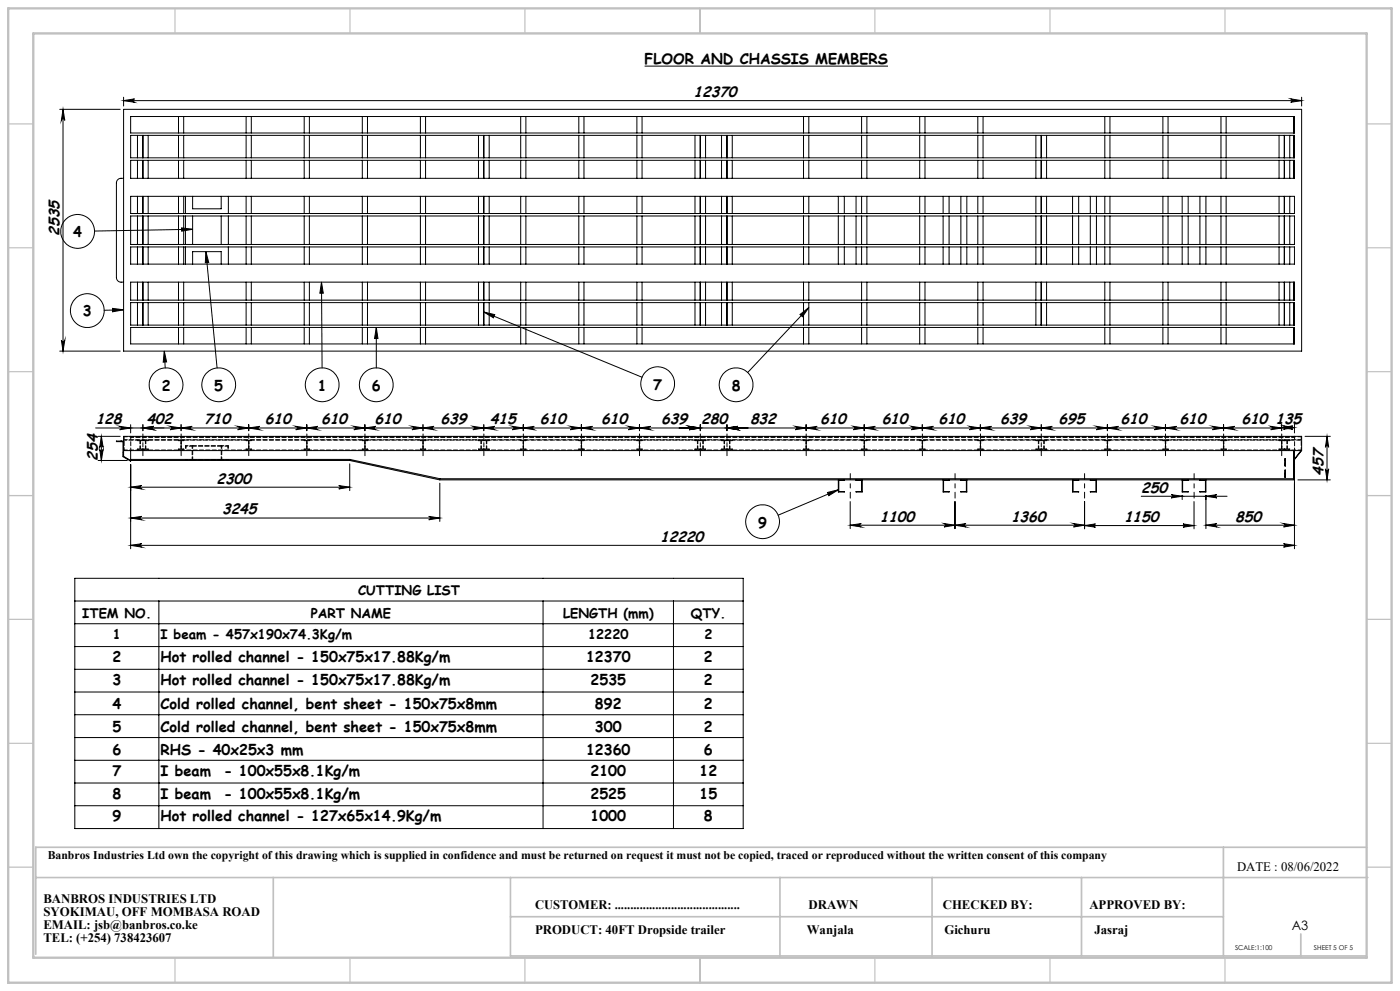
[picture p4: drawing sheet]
<svg xmlns="http://www.w3.org/2000/svg" width="420mm" height="297mm" viewBox="0 0 420 297" stroke-linecap="round" stroke-linejoin="round" font-family="sans-serif">
<g fill="none" stroke="#000" stroke-width=".3">
<path d="M193.4 19.8h73M17.9 32.8h18.2M18.9 32.8l.5 3.3a.51 .51 0 0 0-.5-.5 .51 .51 0 0 0-.5 .5zM18.9 32.8v72.4M37.1 32.8h353.4v72.4h-353.4zM37.1 29.1v2.7M37.1 30.2h353.4M37.1 30.2l3.3-.6a.51 .51 0 0 0-.5 .5 .51 .51 0 0 0 .5 .6zM39.2 34.9h349.1v5h-349.1zM53.6 34.9v5M55.1 34.9v5M73.8 34.9v5"/>
<path d="M75.4 34.9v5M91.3 34.9v5M92.8 34.9v5M108.7 34.9v5M110.2 34.9v5M126.1 34.9v5M127.7 34.9v5M156.2 34.9v5M157.8 34.9v5M173.6 34.9v5M175.2 34.9v5M191.1 34.9v5"/>
<path d="M192.6 34.9v5M241.1 34.9v5M242.6 34.9v5M258.5 34.9v5M260.1 34.9v5M275.9 34.9v5M277.5 34.9v5M293.3 34.9v5M294.9 34.9v5M331.4 34.9v5M333 34.9v5M348.9 34.9v5"/>
<path d="M350.4 34.9v5M366.3 34.9v5M367.8 34.9v5M387.2 29.6l3.3 .6-3.3 .5a.51 .51 0 0 0 .5-.6 .51 .51 0 0 0-.5-.5zM388.1 34.9v5M388.2 34.9v5M390.5 29.1v2.7M37.1 53.4h-.8a1.39 1.39 0 0 0-1.4 1.5v28.2a1.39 1.39 0 0 0 1.4 1.5h.8M39.2 40.6h349.1v6.7h-349.1zM39.2 48h349.1v5.4h-349.1zM39.2 58.8h349.1v5.2h-349.1zM41.2 40.6v6.7"/>
<path d="M41.2 48v5.4M41.2 58.8v5.2M42.8 40.6v6.7M42.8 48v5.4M42.8 58.8v5.2M42.9 40.6v6.7M42.9 48v5.4M42.9 58.8v5.2M44.4 40.6v6.7M44.4 48v5.4M44.4 58.8v5.2M53.6 40.6v6.7"/>
<path d="M53.6 48v5.4M53.6 58.8v5.2M55.1 40.6v6.7M55.1 48v5.4M55.1 58.8v5.2M55.6 58.8v5.2M57.8 58.8v3.8h8.6v-3.8M68.5 58.8v5.2M73.8 40.6v6.7M73.8 48v5.4M73.8 58.8v5.2M75.4 40.6v6.7"/>
<path d="M75.4 48v5.4M75.4 58.8v5.2M91.3 40.6v6.7M91.3 48v5.4M91.3 58.8v5.2M92.8 40.6v6.7M92.8 48v5.4M92.8 58.8v5.2M108.7 40.6v6.7M108.7 48v5.4M108.7 58.8v5.2M110.2 40.6v6.7"/>
<path d="M110.2 48v5.4M110.2 58.8v5.2M126.1 40.6v6.7M126.1 48v5.4M126.1 58.8v5.2M127.7 40.6v6.7M127.7 48v5.4M127.7 58.8v5.2M143.5 40.6v6.7M143.5 48v5.4M143.5 58.8v5.2M145.1 40.6v6.7"/>
<path d="M145.1 48v5.4M145.1 58.8v5.2M145.2 40.6v6.7M145.2 48v5.4M145.2 58.8v5.2M146.8 40.6v6.7M146.8 48v5.4M146.8 58.8v5.2M156.2 40.6v6.7M156.2 48v5.4M156.2 58.8v5.2M157.8 40.6v6.7"/>
<path d="M157.8 48v5.4M157.8 58.8v5.2M173.6 40.6v6.7M173.6 48v5.4M173.6 58.8v5.2M175.2 40.6v6.7M175.2 48v5.4M175.2 58.8v5.2M191.1 40.6v6.7M191.1 48v5.4M191.1 58.8v5.2M192.6 40.6v6.7"/>
<path d="M192.6 48v5.4M192.6 58.8v5.2M208.5 40.6v6.7M208.5 48v5.4M208.5 58.8v5.2M210 40.6v6.7M210 48v5.4M210 58.8v5.2M210.1 40.6v6.7M210.1 48v5.4M210.1 58.8v5.2M211.7 40.6v6.7"/>
<path d="M211.7 48v5.4M211.7 58.8v5.2M216.5 40.6v6.7M216.5 48v5.4M216.5 58.8v5.2M218.1 40.6v6.7M218.1 48v5.4M218.1 58.8v5.2M219.7 40.6v6.7M219.7 48v5.4M219.7 58.8v5.2M241.1 40.6v6.7"/>
<path d="M241.1 48v5.4M241.1 58.8v5.2M242.6 40.6v6.7M242.6 48v5.4M242.6 58.8v5.2M251.5 58.8v5.2M253.3 58.8v5.2M256.8 58.8v5.2M258.5 40.6v6.7M258.5 48v5.4M258.5 58.8v5.2M260.1 40.6v6.7"/>
<path d="M260.1 48v5.4M260.1 58.8v5.2M275.9 40.6v6.7M275.9 48v5.4M275.9 58.8v5.2M277.5 40.6v6.7M277.5 48v5.4M277.5 58.8v5.2M282.9 58.8v5.2M284.7 58.8v5.2M288.3 58.8v5.2M290.1 58.8v5.2"/>
<path d="M293.3 40.6v6.7M293.3 48v5.4M293.3 58.8v5.2M294.9 40.6v6.7M294.9 48v5.4M294.9 58.8v5.2M310.8 40.6v6.7M310.8 48v5.4M310.8 58.8v5.2M312.3 40.6v6.7M312.3 48v5.4M312.3 58.8v5.2"/>
<path d="M312.4 40.6v6.7M312.4 48v5.4M312.4 58.8v5.2M314 40.6v6.7M314 48v5.4M314 58.8v5.2M321.8 58.8v5.2M323.6 58.8v5.2M327.1 58.8v5.2M328.9 58.8v5.2M331.4 40.6v6.7M331.4 48v5.4"/>
<path d="M331.4 58.8v5.2M333 40.6v6.7M333 48v5.4M333 58.8v5.2M348.9 40.6v6.7M348.9 48v5.4M348.9 58.8v5.2M350.4 40.6v6.7M350.4 48v5.4M350.4 58.8v5.2M354.6 58.8v5.2M356.4 58.8v5.2"/>
<path d="M360 58.8v5.2M361.8 58.8v5.2M366.3 40.6v6.7M366.3 48v5.4M366.3 58.8v5.2M367.8 40.6v6.7M367.8 48v5.4M367.8 58.8v5.2M383.7 40.6v6.7M383.7 48v5.4M383.7 58.8v5.2M385.3 40.6v6.7"/>
<path d="M385.3 48v5.4M385.3 58.8v5.2M386.9 40.6v6.7M386.9 48v5.4M386.9 58.8v5.2M388.1 40.6v6.7M388.1 48v5.4M388.2 40.6v6.7M388.2 48v5.4M39.2 64.7h349.1v8.6h-349.1zM39.2 74h349.1v5.2h-349.1zM41.2 64.7v8.6"/>
<path d="M41.2 74v5.2M42.8 64.7v8.6M42.8 74v5.2M42.9 64.7v8.6M42.9 74v5.2M44.4 64.7v8.6M44.4 74v5.2M53.6 64.7v8.6M53.6 74v5.2M54.5 68.3l3.3 .4-3.3 .6zM55.1 64.7v8.6M55.1 74v5.2"/>
<path d="M55.6 64.7v8.6M55.6 74v5.2M57.8 64.7v8.6M57.8 79.2v-3.8h8.6v3.8M57.8 68.7l-29.4 .5M61.8 75.4l.8 3.3-1 .1zM61.8 75.4l3.3 34.9M66.4 64.7v8.6M68.5 64.7v8.6M68.5 74v5.2M73.8 64.7v8.6M73.8 74v5.2"/>
<path d="M75.4 64.7v8.6M75.4 74v5.2M91.3 64.7v8.6M91.3 74v5.2M92.8 64.7v8.6M92.8 74v5.2M108.7 64.7v8.6M108.7 74v5.2M110.2 64.7v8.6M110.2 74v5.2M126.1 64.7v8.6M126.1 74v5.2"/>
<path d="M127.7 64.7v8.6M127.7 74v5.2M143.5 64.7v8.6M143.5 74v5.2M145.1 64.7v8.6M145.1 74v5.2M145.2 64.7v8.6M145.2 74v5.2M146.8 64.7v8.6M146.8 74v5.2M156.2 64.7v8.6M156.2 74v5.2"/>
<path d="M157.8 64.7v8.6M157.8 74v5.2M173.6 64.7v8.6M173.6 74v5.2M175.2 64.7v8.6M175.2 74v5.2M191.1 64.7v8.6M191.1 74v5.2M192.6 64.7v8.6M192.6 74v5.2M208.5 64.7v8.6M208.5 74v5.2"/>
<path d="M210 64.7v8.6M210 74v5.2M210.1 64.7v8.6M210.1 74v5.2M211.7 64.7v8.6M211.7 74v5.2M216.5 64.7v8.6M216.5 74v5.2M218.1 64.7v8.6M218.1 74v5.2M219.7 64.7v8.6M219.7 74v5.2"/>
<path d="M241.1 64.7v8.6M241.1 74v5.2M242.6 64.7v8.6M242.6 74v5.2M251.5 64.7v8.6M251.5 74v5.2M253.3 64.7v8.6M253.3 74v5.2M256.8 64.7v8.6M256.8 74v5.2M258.5 64.7v8.6M258.5 74v5.2"/>
<path d="M260.1 64.7v8.6M260.1 74v5.2M275.9 64.7v8.6M275.9 74v5.2M277.5 64.7v8.6M277.5 74v5.2M282.9 64.7v8.6M282.9 74v5.2M284.7 64.7v8.6M284.7 74v5.2M288.3 64.7v8.6M288.3 74v5.2"/>
<path d="M290.1 64.7v8.6M290.1 74v5.2M293.3 64.7v8.6M293.3 74v5.2M294.9 64.7v8.6M294.9 74v5.2M310.8 64.7v8.6M310.8 74v5.2M312.3 64.7v8.6M312.3 74v5.2M312.4 64.7v8.6M312.4 74v5.2"/>
<path d="M314 64.7v8.6M314 74v5.2M321.8 64.7v8.6M321.8 74v5.2M323.6 64.7v8.6M323.6 74v5.2M327.1 64.7v8.6M327.1 74v5.2M328.9 64.7v8.6M328.9 74v5.2M331.4 64.7v8.6M331.4 74v5.2"/>
<path d="M333 64.7v8.6M333 74v5.2M348.9 64.7v8.6M348.9 74v5.2M350.4 64.7v8.6M350.4 74v5.2M354.6 64.7v8.6M354.6 74v5.2M356.4 64.7v8.6M356.4 74v5.2M360 64.7v8.6M360 74v5.2"/>
<path d="M361.8 64.7v8.6M361.8 74v5.2M366.3 64.7v8.6M366.3 74v5.2M367.8 64.7v8.6M367.8 74v5.2M383.7 64.7v8.6M383.7 74v5.2M385.3 64.7v8.6M385.3 74v5.2M386.9 64.7v8.6M386.9 74v5.2"/>
<path d="M33.8 92.4l3.3 .4-3.3 .6zM37.1 92.8l-5.8 .2M39.2 84.6h349.1v5.4h-349.1zM39.2 90.7h349.1v6.7h-349.1zM39.2 98.1h349.1v5h-349.1zM41.2 84.6v5.4M41.2 90.7v6.7M42.8 84.6v5.4M42.8 90.7v6.7M42.9 84.6v5.4M42.9 90.7v6.7M44.4 84.6v5.4"/>
<path d="M44.4 90.7v6.7M53.6 84.6v5.4M53.6 90.7v6.7M53.6 98.1v5M55.1 84.6v5.4M55.1 90.7v6.7M55.1 98.1v5M73.8 84.6v5.4M73.8 90.7v6.7M73.8 98.1v5M75.4 84.6v5.4M75.4 90.7v6.7"/>
<path d="M75.4 98.1v5M91.3 84.6v5.4M91.3 90.7v6.7M91.3 98.1v5M92.8 84.6v5.4M92.8 90.7v6.7M92.8 98.1v5M96.4 84.6l.6 3.3h-1zM96.4 84.6l.2 25.6M108.7 84.6v5.4M108.7 90.7v6.7M108.7 98.1v5"/>
<path d="M110.2 84.6v5.4M110.2 90.7v6.7M110.2 98.1v5M112.9 98.1l.5 3.4h-1zM112.9 98.1v12.1M126.1 84.6v5.4M126.1 90.7v6.7M126.1 98.1v5M127.7 84.6v5.4M127.7 90.7v6.7M127.7 98.1v5M143.5 84.6v5.4"/>
<path d="M143.5 90.7v6.7M145.1 84.6v5.4M145.1 90.7v6.7M145.2 84.6v5.4M145.2 90.7v6.7M145.2 93.5l3.2 .8-.4 .9zM145.2 93.5l47.4 19.6M146.8 84.6v5.4M146.8 90.7v6.7M156.2 84.6v5.4M156.2 90.7v6.7M156.2 98.1v5"/>
<path d="M157.8 84.6v5.4M157.8 90.7v6.7M157.8 98.1v5M173.6 84.6v5.4M173.6 90.7v6.7M173.6 98.1v5M175.2 84.6v5.4M175.2 90.7v6.7M175.2 98.1v5M191.1 84.6v5.4M191.1 90.7v6.7M191.1 98.1v5"/>
<path d="M192.6 84.6v5.4M192.6 90.7v6.7M192.6 98.1v5M208.5 84.6v5.4M208.5 90.7v6.7M210 84.6v5.4M210 90.7v6.7M210.1 84.6v5.4M210.1 90.7v6.7M211.7 84.6v5.4M211.7 90.7v6.7M216.5 84.6v5.4"/>
<path d="M216.5 90.7v6.7M218.1 84.6v5.4M218.1 90.7v6.7M219.7 84.6v5.4M219.7 90.7v6.7M240 94.3l2.6-2.1-1.9 2.7zM241.1 84.6v5.4M241.1 90.7v6.7M241.1 98.1v5M242.6 84.6v5.4M242.6 90.7v6.7M242.6 98.1v5"/>
<path d="M242.6 92.2l-18.3 19.5M258.5 84.6v5.4M258.5 90.7v6.7M258.5 98.1v5M260.1 84.6v5.4M260.1 90.7v6.7M260.1 98.1v5M275.9 84.6v5.4M275.9 90.7v6.7M275.9 98.1v5M277.5 84.6v5.4M277.5 90.7v6.7"/>
<path d="M277.5 98.1v5M293.3 84.6v5.4M293.3 90.7v6.7M293.3 98.1v5M294.9 84.6v5.4M294.9 90.7v6.7M294.9 98.1v5M310.8 84.6v5.4M310.8 90.7v6.7M312.3 84.6v5.4M312.3 90.7v6.7M312.4 84.6v5.4"/>
<path d="M312.4 90.7v6.7M314 84.6v5.4M314 90.7v6.7M331.4 84.6v5.4M331.4 90.7v6.7M331.4 98.1v5M333 84.6v5.4M333 90.7v6.7M333 98.1v5M348.9 84.6v5.4M348.9 90.7v6.7M348.9 98.1v5"/>
<path d="M350.4 84.6v5.4M350.4 90.7v6.7M350.4 98.1v5M366.3 84.6v5.4M366.3 90.7v6.7M366.3 98.1v5M367.8 84.6v5.4M367.8 90.7v6.7M367.8 98.1v5M383.7 84.6v5.4M383.7 90.7v6.7M385.3 84.6v5.4"/>
<path d="M385.3 90.7v6.7M386.9 84.6v5.4M386.9 90.7v6.7M388.1 84.6v5.4M388.1 90.7v6.7M388.1 98.1v5M388.2 84.6v5.4M388.2 90.7v6.7M388.2 98.1v5M17.9 105.2h18.2M18.4 101.9a.51 .51 0 0 0 .5 .5 .51 .51 0 0 0 .5-.5l-.5 3.3zM49.3 105.2l.7 3.3h-1z"/>
<path d="M49.3 105.2l.3 5.1M29.4 130.8h6.7M29.4 138h8.8M29.9 134.7a.51 .51 0 0 0 .5 .5 .51 .51 0 0 0 .5-.5l-.5 3.3zM30.4 130.8v7.2M30.4 130.8l.5 3.3a.51 .51 0 0 0-.5-.5 .51 .51 0 0 0-.5 .5zM35.9 127.8l3.3 .5-3.3 .5a.51 .51 0 0 0 .5-.5 .51 .51 0 0 0-.5-.5zM36.3 132.2h-1.4v.2h1.4M36.3 132.4h.6v4.5l2.3 1.3v-3.2M36.3 132.2v.2M36.3 132.2h.8M37.1 135h353.4"/>
<path d="M39.2 139.2v25.3M39.2 127.3v2.4M42.9 128.3l3.2-.5a.51 .51 0 0 0-.4 .5 .51 .51 0 0 0 .4 .5zM42.9 127.3v1.8M51 127.8l3.3 .5-3.3 .5a.51 .51 0 0 0 .5-.5 .51 .51 0 0 0-.5-.5zM54.3 128.3l3.3-.5a.51 .51 0 0 0-.5 .5 .51 .51 0 0 0 .5 .5zM54.3 127.3v1.8M71.3 127.8l3.3 .5-3.3 .5a.51 .51 0 0 0 .5-.5 .51 .51 0 0 0-.5-.5zM74.6 127.3v1.8M74.6 128.3l3.3-.5a.51 .51 0 0 0-.5 .5 .51 .51 0 0 0 .5 .5zM88.7 127.8l3.3 .5-3.3 .5a.51 .51 0 0 0 .5-.5 .51 .51 0 0 0-.5-.5zM92 127.3v1.8"/>
<path d="M92 128.3l3.4-.5a.51 .51 0 0 0-.5 .5 .51 .51 0 0 0 .5 .5zM104.9 139v8M106.2 127.8l3.3 .5-3.3 .5a.51 .51 0 0 0 .5-.5 .51 .51 0 0 0-.5-.5zM109.5 127.3v1.8M109.5 128.3l3.3-.5a.51 .51 0 0 0-.5 .5 .51 .51 0 0 0 .5 .5zM123.6 127.8l3.3 .5-3.3 .5a.51 .51 0 0 0 .5-.5 .51 .51 0 0 0-.5-.5zM126.9 127.3v1.8M126.9 128.3l3.3-.5a.51 .51 0 0 0-.5 .5 .51 .51 0 0 0 .5 .5zM141.9 127.8l3.2 .5-3.2 .5a.51 .51 0 0 0 .4-.5 .51 .51 0 0 0-.4-.5zM145.1 128.3l3.3-.5a.51 .51 0 0 0-.5 .5 .51 .51 0 0 0 .5 .5zM145.1 127.3v1.8M153.7 127.8l3.3 .5-3.3 .5a.51 .51 0 0 0 .5-.5 .51 .51 0 0 0-.5-.5z"/>
<path d="M157 127.3v1.8M157 128.3l3.3-.5a.51 .51 0 0 0-.5 .5 .51 .51 0 0 0 .5 .5zM171.1 127.8l3.3 .5-3.3 .5a.51 .51 0 0 0 .5-.5 .51 .51 0 0 0-.5-.5zM174.4 127.3v1.8M174.4 128.3l3.3-.5a.51 .51 0 0 0-.5 .5 .51 .51 0 0 0 .5 .5zM188.5 127.8l3.3 .5-3.3 .5a.51 .51 0 0 0 .5-.5 .51 .51 0 0 0-.5-.5zM191.8 127.3v1.8M191.8 128.3l3.4-.5a.51 .51 0 0 0-.5 .5 .51 .51 0 0 0 .5 .5zM206.8 127.8l3.3 .5-3.3 .5a.51 .51 0 0 0 .5-.5 .51 .51 0 0 0-.5-.5zM210.1 127.3v1.8M218.1 127.3v1.8M218.1 128.3l3.3-.5a.51 .51 0 0 0-.5 .5 .51 .51 0 0 0 .5 .5z"/>
<path d="M238.5 127.8l3.3 .5-3.3 .5a.51 .51 0 0 0 .5-.5 .51 .51 0 0 0-.5-.5zM241.8 128.3l3.3-.5a.51 .51 0 0 0-.5 .5 .51 .51 0 0 0 .5 .5zM241.8 127.3v1.8M256 127.8l3.3 .5-3.3 .5a.51 .51 0 0 0 .4-.5 .51 .51 0 0 0-.4-.5zM259.3 128.3l3.3-.5a.51 .51 0 0 0-.5 .5 .51 .51 0 0 0 .5 .5zM259.3 127.3v1.8M273.4 127.8l3.3 .5-3.3 .5a.51 .51 0 0 0 .5-.5 .51 .51 0 0 0-.5-.5zM276.7 127.3v1.8M276.7 128.3l3.3-.5a.51 .51 0 0 0-.5 .5 .51 .51 0 0 0 .5 .5zM290.8 127.8l3.3 .5-3.3 .5a.51 .51 0 0 0 .5-.5 .51 .51 0 0 0-.5-.5zM294.1 127.3v1.8M294.1 128.3l3.3-.5a.51 .51 0 0 0-.4 .5 .51 .51 0 0 0 .4 .5z"/>
<path d="M309.1 127.8l3.3 .5-3.3 .5a.51 .51 0 0 0 .4-.5 .51 .51 0 0 0-.4-.5zM312.4 127.3v1.8M312.4 128.3l3.3-.5a.51 .51 0 0 0-.5 .5 .51 .51 0 0 0 .5 .5zM328.9 127.8l3.3 .5-3.3 .5a.51 .51 0 0 0 .5-.5 .51 .51 0 0 0-.5-.5zM332.2 127.3v1.8M332.2 128.3l3.3-.5a.51 .51 0 0 0-.5 .5 .51 .51 0 0 0 .5 .5zM346.3 127.8l3.3 .5-3.3 .5a.51 .51 0 0 0 .5-.5 .51 .51 0 0 0-.5-.5zM349.6 127.3v1.8M349.6 128.3l3.4-.5a.51 .51 0 0 0-.5 .5 .51 .51 0 0 0 .5 .5zM363.7 127.8l3.4 .5-3.4 .5a.51 .51 0 0 0 .6-.5 .51 .51 0 0 0-.6-.5zM367.1 127.3v1.8M367.1 128.3l3.3-.5a.51 .51 0 0 0-.5 .5 .51 .51 0 0 0 .5 .5z"/>
<path d="M381.2 127.8l3.3 .5-3.3 .5a.51 .51 0 0 0 .5-.5 .51 .51 0 0 0-.5-.5zM384.5 128.3h-355.8M384.5 127.1v2M384.5 128.2h3.8M384.5 128.2l3.3-.6a.51 .51 0 0 0-.5 .5 .51 .51 0 0 0 .5 .6zM385.1 127.6l3.2 .6-3.2 .5a.51 .51 0 0 0 .4-.6 .51 .51 0 0 0-.4-.5zM388.1 135v8.5M388.2 135v8.5h-256.2l-27-5.8h-65.8M388.3 135v2.5M388.3 127.1v2.6M390.3 135l-2.1 2.7M390.5 135v-4.2h-353.4v6l2.1 1.2h65.7l27 5.8h256.4"/>
<path d="M390.5 135l-2.2 2.8v26.7M391.5 130.8h7.6M398.1 130.8v13M398.1 130.8l.5 3.3a.49 .49 0 0 0-.5-.5 .49 .49 0 0 0-.5 .5zM39.2 146h65.7M39.2 155.3h92.7M39.2 155.3l3.3-.5a.51 .51 0 0 0-.5 .5 .51 .51 0 0 0 .5 .5zM39.2 146l3.3-.5a.51 .51 0 0 0-.5 .5 .51 .51 0 0 0 .5 .5zM101.6 145.5l3.3 .5-3.3 .5a.51 .51 0 0 0 .5-.5 .51 .51 0 0 0-.5-.5zM128.6 154.8l3.3 .5-3.3 .5a.51 .51 0 0 0 .5-.5 .51 .51 0 0 0-.5-.5zM131.9 144.8v11.5M248.2 147.6l3.3-.8-2.9 1.8z"/>
<path d="M251.5 143.8v3.7h1.8l-1.7-.2v-3.3l1.7-.2M251.5 146.8l-18.1 7.6M255.1 157.4h70.3M255.1 150.3v8.1M255.1 157.4l3.3-.5a.51 .51 0 0 0-.5 .5 .51 .51 0 0 0 .5 .5zM256.8 143.8l1.7 .2v3.3l-1.7 .2h1.9v-3.7M282.9 143.8v3.7h1.8l-1.6-.2v-3.3l1.6-.2M283.2 156.9l3.3 .5-3.3 .5a.51 .51 0 0 0 .5-.5 .51 .51 0 0 0-.5-.5zM286.5 150.3v8.1M286.5 157.4l3.3-.5a.51 .51 0 0 0-.5 .5 .51 .51 0 0 0 .5 .5zM288.3 143.8l1.6 .2v3.3l-1.6 .2h1.8v-3.7M321.8 143.8v3.7h1.8l-1.7-.2v-3.3l1.7-.2"/>
<path d="M322.1 156.9l3.3 .5-3.3 .5a.51 .51 0 0 0 .4-.5 .51 .51 0 0 0-.4-.5zM325.4 150.3v8.2M325.4 157.5h32.8M325.4 157.5l3.2-.5a.49 .49 0 0 0-.4 .5 .49 .49 0 0 0 .4 .5zM327.1 143.8l1.7 .2v3.3l-1.7 .2h1.8v-3.7M342.4 148.7h25.7M351.3 148.2l3.3 .5-3.3 .5a.49 .49 0 0 0 .5-.5 .49 .49 0 0 0-.5-.5zM354.6 148.4v1.3M354.6 143.8v3.7h1.8l-1.6-.2v-3.3l1.6-.2M354.9 157l3.3 .5-3.3 .5a.49 .49 0 0 0 .5-.5 .49 .49 0 0 0-.5-.5zM358.2 150.3v8.2M360 143.8l1.6 .2v3.3l-1.6 .2h1.8v-3.7"/>
<path d="M361.8 148.4v10M361.8 157.4h26.5M361.8 157.4l3.3-.5a.51 .51 0 0 0-.5 .5 .51 .51 0 0 0 .5 .5zM361.8 148.7l3.3-.5a.49 .49 0 0 0-.5 .5 .49 .49 0 0 0 .5 .5zM385.1 156.9l3.2 .5-3.2 .5a.51 .51 0 0 0 .4-.5 .51 .51 0 0 0-.4-.5zM389.4 143.8h9.7M397.6 140.5a.49 .49 0 0 0 .5 .5 .49 .49 0 0 0 .5-.5l-.5 3.3zM22.4 173.3h200.6v75h-200.6zM39.2 163.4h349.1M39.2 163.4l3.3-.5a.51 .51 0 0 0-.5 .6 .51 .51 0 0 0 .5 .5zM385.1 162.9l3.2 .5-3.2 .6a.51 .51 0 0 0 .4-.5 .51 .51 0 0 0-.4-.6zM22.4 180.1h200.6"/>
<path d="M22.4 186.9h200.6M22.4 193.8h200.6M47.7 180.1v68.2M162.9 180.1v68.2M202 180.1v68.2M22.4 200.6h200.6M22.4 207.4h200.6M22.4 214.2h200.6M22.4 221h200.6M22.4 227.9h200.6M22.4 234.7h200.6M22.4 241.5h200.6"/>
<circle cx="23.3" cy="69.3" r="5.1"/>
<circle cx="26.2" cy="93.1" r="5.1"/>
<circle cx="49.8" cy="115.3" r="5.1"/>
<circle cx="65.6" cy="115.3" r="5.1"/>
<circle cx="96.7" cy="115.3" r="5.1"/>
<circle cx="112.9" cy="115.3" r="5.1"/>
<circle cx="197.3" cy="115" r="5.1"/>
<circle cx="220.8" cy="115.3" r="5.1"/>
<circle cx="228.8" cy="156.4" r="5.1"/>
</g>
<g fill="none" stroke="#000" stroke-width=".3" stroke-dasharray="15.2 1.3 1.3 1.3" stroke-dashoffset="13.9">
<path d="M42.9 130.1v6.5M54.3 136.6v-6.5M74.6 136.6v-6.5M92.1 136.6v-6.5M109.5 136.6v-6.5M126.9 136.6v-6.5M145.2 136.6v-6.5M157 136.6v-6.5M174.4 136.6v-6.5M191.9 136.6v-6.5M210.1 136.6v-6.5M218.1 136.6v-6.5"/>
<path d="M241.9 136.6v-6.5M259.3 136.6v-6.5M276.7 136.6v-6.5M294.1 136.6v-6.5M312.4 130.1v6.5M332.2 136.6v-6.5M349.7 136.6v-6.5M367.1 136.6v-6.5M384.5 136.6v-6.5"/>
</g>
<path d="M255.1 141.9v7.4M286.5 141.9v7.4M325.4 141.9v7.4M358.2 141.9v7.4" fill="none" stroke="#000" stroke-width=".3" stroke-dasharray="15.2 1.3 1.3 1.3" stroke-dashoffset="13.5"/>
<g fill="none" stroke="#c0c0c0" stroke-width=".35">
<path d="M52.5 2.5v7.5M105 2.5v7.5M157.5 2.5v7.5M210 2.5v7.5M262.5 2.5v7.5M315 2.5v7.5M367.5 2.5v7.5M2.5 37.1h7.5M410 37.1h7.5M2.5 74.3h7.5M410 74.3h7.5M2.5 111.4h7.5"/>
<path d="M410 111.4h7.5M2.5 148.5h7.5M410 148.5h7.5M2.5 185.6h7.5M410 185.6h7.5M2.5 222.8h7.5M410 222.8h7.5M2.5 259.9h7.5M410 259.9h7.5M52.5 287v7.5M105 287v7.5M157.5 287v7.5"/>
<path d="M210 287v7.5M262.5 287v7.5M315 287v7.5M367.5 287v7.5"/>
</g>
<path d="M367 253.9v32.6M409.9 253.9h-399.2v32.1M10.7 263h399.7M82 263v24M153.1 263v23.5h256.8M153.1 274.7h213.9M234 263v24M279.6 263v23.5M324.4 263v23.5M390.2 279.9v6.9" fill="none" stroke="#c0c0c0" stroke-width=".5"/>
<path d="M2.5 2.5h415v292h-415zM10 10h400v277h-400z" fill="none" stroke="#c0c0c0" stroke-width=".7"/>
<g fill="#000">
<path d="M30.4 130.8l.5 3.3a.51 .51 0 0 0-.5-.5 .51 .51 0 0 0-.5 .5zM29.9 134.7a.51 .51 0 0 0 .5 .5 .51 .51 0 0 0 .5-.5l-.5 3.3z"/>
<path d="M367.1 128.3l3.3-.5a.51 .51 0 0 0-.5 .5 .51 .51 0 0 0 .5 .5zM381.2 127.8l3.3 .5-3.3 .5a.51 .51 0 0 0 .5-.5 .51 .51 0 0 0-.5-.5zM361.8 157.4l3.3-.5a.51 .51 0 0 0-.5 .5 .51 .51 0 0 0 .5 .5zM385.1 156.9l3.2 .5-3.2 .5a.51 .51 0 0 0 .4-.5 .51 .51 0 0 0-.4-.5zM39.2 146l3.3-.5a.51 .51 0 0 0-.5 .5 .51 .51 0 0 0 .5 .5zM101.6 145.5l3.3 .5-3.3 .5a.51 .51 0 0 0 .5-.5 .51 .51 0 0 0-.5-.5zM39.2 163.4l3.3-.5a.51 .51 0 0 0-.5 .6 .51 .51 0 0 0 .5 .5zM385.1 162.9l3.2 .5-3.2 .6a.51 .51 0 0 0 .4-.5 .51 .51 0 0 0-.4-.6zM332.2 128.3l3.3-.5a.51 .51 0 0 0-.5 .5 .51 .51 0 0 0 .5 .5zM346.3 127.8l3.3 .5-3.3 .5a.51 .51 0 0 0 .5-.5 .51 .51 0 0 0-.5-.5zM349.6 128.3l3.4-.5a.51 .51 0 0 0-.5 .5 .51 .51 0 0 0 .5 .5zM363.7 127.8l3.4 .5-3.4 .5a.51 .51 0 0 0 .6-.5 .51 .51 0 0 0-.6-.5zM312.4 128.3l3.3-.5a.51 .51 0 0 0-.5 .5 .51 .51 0 0 0 .5 .5zM328.9 127.8l3.3 .5-3.3 .5a.51 .51 0 0 0 .5-.5 .51 .51 0 0 0-.5-.5zM276.7 128.3l3.3-.5a.51 .51 0 0 0-.5 .5 .51 .51 0 0 0 .5 .5zM290.8 127.8l3.3 .5-3.3 .5a.51 .51 0 0 0 .5-.5 .51 .51 0 0 0-.5-.5zM126.9 128.3l3.3-.5a.51 .51 0 0 0-.5 .5 .51 .51 0 0 0 .5 .5zM141.9 127.8l3.2 .5-3.2 .5a.51 .51 0 0 0 .4-.5 .51 .51 0 0 0-.4-.5zM42.9 128.3l3.2-.5a.51 .51 0 0 0-.4 .5 .51 .51 0 0 0 .4 .5zM51 127.8l3.3 .5-3.3 .5a.51 .51 0 0 0 .5-.5 .51 .51 0 0 0-.5-.5zM255.1 157.4l3.3-.5a.51 .51 0 0 0-.5 .5 .51 .51 0 0 0 .5 .5zM283.2 156.9l3.3 .5-3.3 .5a.51 .51 0 0 0 .5-.5 .51 .51 0 0 0-.5-.5zM286.5 157.4l3.3-.5a.51 .51 0 0 0-.5 .5 .51 .51 0 0 0 .5 .5zM322.1 156.9l3.3 .5-3.3 .5a.51 .51 0 0 0 .4-.5 .51 .51 0 0 0-.4-.5zM325.4 157.5l3.2-.5a.49 .49 0 0 0-.4 .5 .49 .49 0 0 0 .4 .5zM354.9 157l3.3 .5-3.3 .5a.49 .49 0 0 0 .5-.5 .49 .49 0 0 0-.5-.5zM351.3 148.2l3.3 .5-3.3 .5a.49 .49 0 0 0 .5-.5 .49 .49 0 0 0-.5-.5zM361.8 148.7l3.3-.5a.49 .49 0 0 0-.5 .5 .49 .49 0 0 0 .5 .5z"/>
<path d="M384.5 128.2l3.3-.6a.51 .51 0 0 0-.5 .5 .51 .51 0 0 0 .5 .6zM385.1 127.6l3.2 .6-3.2 .5a.51 .51 0 0 0 .4-.6 .51 .51 0 0 0-.4-.5z"/>
<path d="M128.6 154.8l3.3 .5-3.3 .5a.51 .51 0 0 0 .5-.5 .51 .51 0 0 0-.5-.5zM39.2 155.3l3.3-.5a.51 .51 0 0 0-.5 .5 .51 .51 0 0 0 .5 .5zM309.1 127.8l3.3 .5-3.3 .5a.51 .51 0 0 0 .4-.5 .51 .51 0 0 0-.4-.5zM294.1 128.3l3.3-.5a.51 .51 0 0 0-.4 .5 .51 .51 0 0 0 .4 .5zM273.4 127.8l3.3 .5-3.3 .5a.51 .51 0 0 0 .5-.5 .51 .51 0 0 0-.5-.5zM259.3 128.3l3.3-.5a.51 .51 0 0 0-.5 .5 .51 .51 0 0 0 .5 .5zM256 127.8l3.3 .5-3.3 .5a.51 .51 0 0 0 .4-.5 .51 .51 0 0 0-.4-.5zM241.8 128.3l3.3-.5a.51 .51 0 0 0-.5 .5 .51 .51 0 0 0 .5 .5zM238.5 127.8l3.3 .5-3.3 .5a.51 .51 0 0 0 .5-.5 .51 .51 0 0 0-.5-.5zM218.1 128.3l3.3-.5a.51 .51 0 0 0-.5 .5 .51 .51 0 0 0 .5 .5zM218.1 128.3l3.3-.5a.51 .51 0 0 0-.5 .5 .51 .51 0 0 0 .5 .5zM206.8 127.8l3.3 .5-3.3 .5a.51 .51 0 0 0 .5-.5 .51 .51 0 0 0-.5-.5zM206.8 127.8l3.3 .5-3.3 .5a.51 .51 0 0 0 .5-.5 .51 .51 0 0 0-.5-.5zM191.8 128.3l3.4-.5a.51 .51 0 0 0-.5 .5 .51 .51 0 0 0 .5 .5zM188.5 127.8l3.3 .5-3.3 .5a.51 .51 0 0 0 .5-.5 .51 .51 0 0 0-.5-.5zM174.4 128.3l3.3-.5a.51 .51 0 0 0-.5 .5 .51 .51 0 0 0 .5 .5zM171.1 127.8l3.3 .5-3.3 .5a.51 .51 0 0 0 .5-.5 .51 .51 0 0 0-.5-.5zM157 128.3l3.3-.5a.51 .51 0 0 0-.5 .5 .51 .51 0 0 0 .5 .5zM153.7 127.8l3.3 .5-3.3 .5a.51 .51 0 0 0 .5-.5 .51 .51 0 0 0-.5-.5zM145.1 128.3l3.3-.5a.51 .51 0 0 0-.5 .5 .51 .51 0 0 0 .5 .5zM123.6 127.8l3.3 .5-3.3 .5a.51 .51 0 0 0 .5-.5 .51 .51 0 0 0-.5-.5zM109.5 128.3l3.3-.5a.51 .51 0 0 0-.5 .5 .51 .51 0 0 0 .5 .5zM106.2 127.8l3.3 .5-3.3 .5a.51 .51 0 0 0 .5-.5 .51 .51 0 0 0-.5-.5zM92 128.3l3.4-.5a.51 .51 0 0 0-.5 .5 .51 .51 0 0 0 .5 .5zM88.7 127.8l3.3 .5-3.3 .5a.51 .51 0 0 0 .5-.5 .51 .51 0 0 0-.5-.5zM74.6 128.3l3.3-.5a.51 .51 0 0 0-.5 .5 .51 .51 0 0 0 .5 .5zM71.3 127.8l3.3 .5-3.3 .5a.51 .51 0 0 0 .5-.5 .51 .51 0 0 0-.5-.5zM54.3 128.3l3.3-.5a.51 .51 0 0 0-.5 .5 .51 .51 0 0 0 .5 .5zM42.9 128.3l3.2-.5a.51 .51 0 0 0-.4 .5 .51 .51 0 0 0 .4 .5zM35.9 127.8l3.3 .5-3.3 .5a.51 .51 0 0 0 .5-.5 .51 .51 0 0 0-.5-.5zM387.2 29.6l3.3 .6-3.3 .5a.51 .51 0 0 0 .5-.6 .51 .51 0 0 0-.5-.5zM37.1 30.2l3.3-.6a.51 .51 0 0 0-.5 .5 .51 .51 0 0 0 .5 .6z"/>
<path d="M248.2 147.6l3.3-.8-2.9 1.8zM96.4 84.6l.6 3.3h-1zM49.3 105.2l.7 3.3h-1zM33.8 92.4l3.3 .4-3.3 .6zM54.5 68.3l3.3 .4-3.3 .6zM61.8 75.4l.8 3.3-1 .1zM112.9 98.1l.5 3.4h-1zM145.2 93.5l3.2 .8-.4 .9zM240 94.3l2.6-2.1-1.9 2.7z"/>
<path d="M397.6 140.5a.49 .49 0 0 0 .5 .5 .49 .49 0 0 0 .5-.5l-.5 3.3zM398.1 130.8l.5 3.3a.49 .49 0 0 0-.5-.5 .49 .49 0 0 0-.5 .5zM18.4 101.9a.51 .51 0 0 0 .5 .5 .51 .51 0 0 0 .5-.5l-.5 3.3zM18.9 32.8l.5 3.3a.51 .51 0 0 0-.5-.5 .51 .51 0 0 0-.5 .5z"/>
</g>
<g fill="none" stroke="#000" stroke-width=".3" stroke-dasharray="1.3 .6">
<path d="M36.4 132.3v-.1M36.9 136.3h.2M36.9 136.6h.2M37.1 135.7h-.2M37.1 135.5h-.2M39.2 130.7v.2M39.2 134.9v.1M39.2 131.1v-.2M41.3 134.6v.1M41.3 131.9v.2M42.8 131.9v.2M42.8 134.6v.1"/>
<path d="M42.8 134.7v-.1M42.8 132.1v-.2M42.9 134.6v.1M42.9 131.9v.2M42.9 131.9h-.1M42.9 134.7v-.1M42.9 132.1v-.2M44.5 132.1v-.2M44.5 134.7v-.1M53.6 131.9v.2M53.6 134.6v.1M55.1 134.7v-.1"/>
<path d="M55.1 132.1v-.2M55.7 134.3h.1M55.7 137.9v-.2M55.8 134.3v-.6M57.7 137.7h.1M57.8 137.7v.2M66.4 137.9v-.2M66.5 137.7h.1M68.4 133.7v.6M68.4 134.3h.1M68.5 137.7v.2M73.8 134.6v.1"/>
<path d="M73.8 131.9v.2M75.4 134.7v-.1M75.4 132.1v-.2M91.3 131.9v.2M91.3 134.6v.1M92.8 132.1v-.2M92.8 134.7v-.1M108.7 131.9v.2M108.7 134.6v.1M110.3 134.7v-.1M110.3 132.1v-.2M126.1 131.9v.2"/>
<path d="M126.1 134.6v.1M127.7 134.7v-.1M127.7 132.1v-.2M143.6 131.9v.2M143.6 134.6v.1M145.1 134.6v.1M145.1 131.9v.2M145.1 134.7v-.1M145.1 132.1v-.2M145.2 134.6v.1M145.2 131.9v.2M145.2 131.9h-.1"/>
<path d="M145.2 132.1v-.2M145.2 134.7v-.1M146.8 134.7v-.1M146.8 132.1v-.2M156.2 134.6v.1M156.2 131.9v.2M157.8 132.1v-.2M157.8 134.7v-.1M173.6 134.6v.1M173.6 131.9v.2M174.4 133.6h.1M174.5 133.5h-.1"/>
<path d="M174.7 134.6v.1M174.8 134.7v-.1M175.2 134.7v-.1M175.2 132.1v-.2M191.1 134.6v.1M191.1 131.9v.2M192.6 132.1v-.2M192.6 134.7v-.1M208.5 131.9v.2M208.5 134.6v.1M210.1 134.6v.1M210.1 131.9v.2"/>
<path d="M210.1 134.7v-.1M210.1 132.1v-.2M210.1 131.9h.1M211.7 132.1v-.2M211.7 134.7v-.1M216.5 134.6v.1M216.5 131.9v.2M218.1 131.9v.2M218.1 134.6v.1M218.1 132.1v-.2M218.1 134.7v-.1M218.1 131.9h.1"/>
<path d="M219.7 132.1v-.2M219.7 134.7v-.1M241.1 131.9v.2M241.1 134.6v.1M242.6 134.7v-.1M242.6 132.1v-.2M258.5 134.6v.1M258.5 131.9v.2M260.1 134.7v-.1M260.1 132.1v-.2M275.9 134.6v.1M275.9 131.9v.2"/>
<path d="M277.5 134.7v-.1M277.5 132.1v-.2M293.4 134.6v.1M293.4 131.9v.2M294.9 134.7v-.1M294.9 132.1v-.2M310.8 131.9v.2M310.8 134.6v.1M312.3 134.6v.1M312.3 131.9v.2M312.4 132.1v-.2M312.4 134.7v-.1"/>
<path d="M312.4 131.9v.2M312.4 134.6v.1M312.4 131.9h.1M314 132.1v-.2M314 134.7v-.1M331.4 131.9v.2M331.4 134.6v.1M333 132.1v-.2M333 134.7v-.1M348.9 134.6v.1M348.9 131.9v.2M350.4 132.1v-.2"/>
<path d="M350.4 134.7v-.1M366.3 131.9v.2M366.3 134.6v.1M367.9 134.7v-.1M367.9 132.1v-.2M383.7 131.9v.2M383.7 134.6v.1M385.3 131.9v.2M385.3 134.6v.1M385.3 132.1v-.2M385.3 134.7v-.1M385.4 131.9v.2"/>
<path d="M385.4 134.6v.1M385.4 131.9h-.1M385.4 134.7v-.1M385.4 132.1v-.2M385.5 139.6v-.1M385.5 137.6v-.1M385.5 137.7v-.1M385.5 139.5v-.1M385.5 139.4v-.1M385.5 137.7h.1M385.5 139.3h.1M385.5 138.6h.1"/>
<path d="M385.5 138.4h.1M385.5 138h.1M385.5 139h.1M385.5 139.4h.1M385.5 137.5v-.1M385.5 138.8h.1M385.5 137.8h.1M385.5 138.3h.1M385.5 139.6h.1M385.5 138.5h.1M385.5 137.6h.1M385.5 139.5h.1"/>
<path d="M385.6 139.6v-.1M385.6 139.5h-.1M385.6 139.6h-.1M385.6 137.6v-.1M385.6 137.6h-.1M385.6 137.5h-.1M385.6 137.7h-.1M385.6 137.7v-.1M385.6 139.4h-.1M385.6 139.5v-.1M385.6 139.3h-.1M385.6 139.4v-.1"/>
<path d="M385.6 138h-.1M385.6 138.5h-.1M385.6 139h-.1M385.6 139.4h.1M385.6 139.2h-.1M385.6 137.4h-.1M385.6 137.5v-.1M385.6 139.1h-.1M385.6 138.9h-.1M385.6 137.8h-.1M385.6 139.6h.1M385.6 138.8h-.1"/>
<path d="M385.6 138.4h-.1M385.6 138.1h-.1M385.6 138.7h-.1M385.6 137.9h-.1M385.6 138.2h-.1M385.6 138.3h-.1M386.9 132.1v-.2M386.9 134.7v-.1M388.3 138.6h.1M388.3 139.1v-.5M388.3 139.1h.1M388.3 139.7h.1"/>
<path d="M388.3 139.2h.1M388.3 139.6h.1M388.4 130.9v-.2M388.4 135v-.1M388.4 131.1v-.2M385.5 143v-.1M385.5 142.9v-.1M385.5 142.8h.1M385.5 143.1v-.1M385.5 142.7h.1M385.5 142.5h.1M385.5 142.3h.1"/>
<path d="M385.5 140.9h.1M385.5 142.1h.1M385.6 140.9h-.1M385.6 141.7h-.1M385.6 142.9h-.1M385.6 143h-.1M385.6 143v-.1M385.6 141.2h-.1M385.6 141.1h-.1M385.6 142.8h-.1M385.6 142.9v-.1M385.6 141.8h-.1"/>
<path d="M385.6 142h-.1M385.6 142.8h.1M385.6 142.1h-.1M385.6 142.5h-.1M385.6 141.9h-.1M385.6 142.4h-.1M385.6 143.1v-.1M385.6 143.1h-.1M385.6 142.2h-.1M385.6 141.4h-.1M385.6 142.7h-.1M385.6 140.9h.1"/>
<path d="M385.6 142.6h-.1M388.3 143.1h.1M388.3 141.4h.1M388.3 140h.1M388.3 140.6h.1M388.3 140.9h.1M388.3 141.8h.1M388.3 140.4h.1M388.3 140.1h.1M388.3 142.3h.1M388.3 140.8h.1M388.3 141.6h.1"/>
</g>
<g fill="none" stroke="#000" stroke-width=".3" stroke-dasharray="1.3 .6" stroke-dashoffset=".8">
<path d="M41.3 134.7h1.5M42.8 131.9h-1.5M42.9 134.7h1.6M44.5 131.9h-1.6M53.6 134.7h1.5M55.1 131.9h-1.5M73.8 134.7h1.6M75.4 131.9h-1.6M91.3 134.7h1.5M92.8 131.9h-1.5M108.7 134.7h1.6M110.3 131.9h-1.6"/>
<path d="M126.1 134.7h1.6M127.7 131.9h-1.6M143.6 134.7h1.5M145.1 131.9h-1.5M145.2 134.7h1.6M146.8 131.9h-1.6M156.2 134.7h1.6M157.8 131.9h-1.6M173.6 134.7h1.6M175.2 131.9h-1.6M191.1 134.7h1.5M192.6 131.9h-1.5"/>
<path d="M208.5 134.7h1.6M210.1 131.9h-1.6M210.1 134.7h1.6M211.7 131.9h-1.6M216.5 134.7h1.6M218.1 131.9h-1.6M218.1 134.7h1.6M219.7 131.9h-1.6M241.1 134.7h1.5M242.6 131.9h-1.5M258.5 134.7h1.6M260.1 131.9h-1.6"/>
<path d="M275.9 134.7h1.6M277.5 131.9h-1.6M293.4 134.7h1.5M294.9 131.9h-1.5M310.8 134.7h1.6M312.4 131.9h-1.6M312.4 134.7h1.6M314 131.9h-1.6M331.4 134.7h1.6M333 131.9h-1.6M348.9 134.7h1.5M350.4 131.9h-1.5"/>
<path d="M366.3 134.7h1.6M367.9 131.9h-1.6M383.7 134.7h1.6M385.3 131.9h-1.6M385.4 134.7h1.5M385.5 139.3v-1.6M385.6 139.3v-1.6M386.9 131.9h-1.5"/>
</g>
<g fill="none" stroke="#000" stroke-width=".3" stroke-dasharray="1.3 .6" stroke-dashoffset=".4">
<path d="M39.2 131.1h349.2M41.3 132.1h.7M42 134.6h-.7M42.1 132.1h.7M42.8 134.6h-.7M42.9 132.1h.7M43.6 134.6h-.7M43.7 132.1h.8M44.5 134.6h-.8M53.6 132.1h.7M54.3 134.6h-.7M54.4 132.1h.7"/>
<path d="M55.1 134.6h-.7M55.7 133.6v.7M68.5 134.3v-.7M73.8 132.1h.8M74.6 134.6h-.8M74.7 132.1h.7M75.4 134.6h-.7M91.3 132.1h.7M92 134.6h-.7M92.1 132.1h.7M92.8 134.6h-.7M108.7 132.1h.7"/>
<path d="M109.4 134.6h-.7M109.5 132.1h.8M110.3 134.6h-.8M126.1 132.1h.8M126.9 134.6h-.8M127 132.1h.7M127.7 134.6h-.7M143.6 132.1h.7M144.3 134.6h-.7M144.4 132.1h.7M145.1 134.6h-.7M145.2 132.1h.7"/>
<path d="M145.9 134.6h-.7M146 132.1h.8M146.8 134.6h-.8M156.2 132.1h.7M156.9 134.6h-.7M157.1 132.1h.7M157.8 134.6h-.7M173.6 132.1h.8M174.4 134.6h-.8M174.5 132.1h.7M175.2 134.6h-.7M191.1 132.1h.7"/>
<path d="M191.8 134.6h-.7M191.9 132.1h.7M192.6 134.6h-.7M208.5 132.1h.7M209.2 134.6h-.7M209.3 132.1h.8M210.1 134.6h-.8M210.1 132.1h.8M210.9 134.6h-.8M211 132.1h.7M211.7 134.6h-.7M216.5 132.1h.7"/>
<path d="M217.2 134.6h-.7M217.3 132.1h.8M218.1 134.6h-.8M218.1 132.1h.8M218.9 134.6h-.8M219 132.1h.7M219.7 134.6h-.7M241.1 132.1h.7M241.1 131.9h-21.4M241.8 134.6h-.7M241.9 132.1h.7M242.6 134.6h-.7"/>
<path d="M258.5 132.1h.7M259.2 134.6h-.7M259.3 132.1h.8M260.1 134.6h-.8M275.9 132.1h.8M276.7 134.6h-.8M276.8 132.1h.7M277.5 134.6h-.7M293.4 132.1h.7M294.1 134.6h-.7M294.2 132.1h.7M294.9 134.6h-.7"/>
<path d="M310.8 132.1h.7M311.5 134.6h-.7M311.6 132.1h.8M312.4 134.6h-.8M312.4 132.1h.7M313.1 134.6h-.7M313.3 132.1h.7M314 134.6h-.7M331.4 132.1h.8M332.2 134.6h-.8M332.3 132.1h.7M333 134.6h-.7"/>
<path d="M348.9 132.1h.7M349.6 134.6h-.7M349.7 132.1h.7M350.4 134.6h-.7M366.3 132.1h.7M367 134.6h-.7M367.1 132.1h.8M367.9 134.6h-.8M383.7 132.1h.8M384.5 134.6h-.8M384.6 132.1h.7M385.3 134.6h-.7"/>
<path d="M385.4 132.1h.7M386.1 134.6h-.7M386.2 132.1h.7M386.9 134.6h-.7M388.4 130.8h-349.2M385.5 141.7v-.8M385.6 141.7v-.8"/>
</g>
<g fill="none" stroke="#000" stroke-width=".3" stroke-dasharray="1.3 .6" stroke-dashoffset=".5">
<path d="M37.2 130.9v4M41.3 131.9h-4.1M57.8 137.7v-4.1M57.8 133.6h-2.1M57.8 137.9h-2.1M66.4 133.6v4.1M68.5 133.6h-2.1M68.5 137.9h-2.1M331.4 131.9h-17.4M390.4 134.9v-4M385.5 142.8v-1.1M385.6 142.8v-1.1"/>
<path d="M388.3 143.1v-4"/>
</g>
<g fill="none" stroke="#000" stroke-width=".3" stroke-dasharray="1.3 .6" stroke-dashoffset=".3">
<path d="M37.2 134.9h353.2M42 132.1v2.5M42.1 134.6v-2.5M43.6 132.1v2.5M43.7 134.6v-2.5M54.3 132.1v2.5M54.4 134.6v-2.5M74.6 132.1v2.5M74.7 134.6v-2.5M91.3 131.9h-15.9M92 132.1v2.5M92.1 134.6v-2.5"/>
<path d="M108.7 131.9h-15.9M109.4 132.1v2.5M109.5 134.6v-2.5M126.1 131.9h-15.8M126.9 132.1v2.5M127 134.6v-2.5M143.6 131.9h-15.9M144.3 132.1v2.5M144.4 134.6v-2.5M145.9 132.1v2.5M146 134.6v-2.5M156.9 132.1v2.5"/>
<path d="M157.1 134.6v-2.5M173.6 131.9h-15.8M174.4 132.1v2.5M174.5 134.6v-2.5M191.1 131.9h-15.9M191.8 132.1v2.5M191.9 134.6v-2.5M208.5 131.9h-15.9M209.2 132.1v2.5M209.3 134.6v-2.5M210.9 132.1v2.5M211 134.6v-2.5"/>
<path d="M217.2 132.1v2.5M217.3 134.6v-2.5M218.9 132.1v2.5M219 134.6v-2.5M241.8 132.1v2.5M241.9 134.6v-2.5M258.5 131.9h-15.9M259.2 132.1v2.5M259.3 134.6v-2.5M275.9 131.9h-15.8M276.7 132.1v2.5M276.8 134.6v-2.5"/>
<path d="M293.4 131.9h-15.9M294.1 132.1v2.5M294.2 134.6v-2.5M310.8 131.9h-15.9M311.5 132.1v2.5M311.6 134.6v-2.5M313.1 132.1v2.5M313.3 134.6v-2.5M332.2 132.1v2.5M332.3 134.6v-2.5M348.9 131.9h-15.9M349.6 132.1v2.5"/>
<path d="M349.7 134.6v-2.5M366.3 131.9h-15.9M367 132.1v2.5M367.1 134.6v-2.5M383.7 131.9h-15.8M384.5 132.1v2.5M384.6 134.6v-2.5M386.1 132.1v2.5M386.2 134.6v-2.5M390.4 130.9h-353.2M390.4 131.8h-353.2"/>
</g>
<path d="M156.2 131.9h-9.4" fill="none" stroke="#000" stroke-width=".3" stroke-dasharray="1.3 .6" stroke-dashoffset=".7"/>
<path d="M53.6 131.9h-9.1M73.8 131.9h-18.7M390.4 131.9h-3.5" fill="none" stroke="#000" stroke-width=".3" stroke-dasharray="1.3 .6" stroke-dashoffset="-.1"/>
<path d="M216.5 131.9h-4.8" fill="none" stroke="#000" stroke-width=".3" stroke-dasharray="1.3 .6" stroke-dashoffset=".1"/>
<path d="M39.2 131.1v3.8M55.7 137.7h2M57.7 133.7v4M66.5 137.7v-4M66.5 137.7h2M388.4 131.1v3.8" fill="none" stroke="#000" stroke-width=".3" stroke-dasharray="1.3 .6" stroke-dashoffset=".6"/>
<path d="M55.8 133.7h1.9M66.5 133.7h1.9" fill="none" stroke="#000" stroke-width=".3" stroke-dasharray="1.3 .6" stroke-dashoffset=".9"/>
<path d="M66.4 133.7h-8.6M66.4 133.6h-8.6M66.4 137.7h-8.6M66.4 137.9h-8.6" fill="none" stroke="#000" stroke-width=".3" stroke-dasharray="1.3 .6" stroke-dashoffset=".2"/>
<g font-size="4.4">
<text x="193.4" y="19.3">FLOOR AND CHASSIS MEMBERS</text>
<text x="208.1" y="29">12370</text>
<text x="17.9" y="70.6" transform="rotate(-90 17.9 70.6)">2535</text>
<text x="22" y="71.1">4</text>
<text x="24.9" y="94.8">3</text>
<text x="48.5" y="117.1">2</text>
<text x="64.3" y="117.1">5</text>
<text x="95.3" y="117.1">1</text>
<text x="111.6" y="117.1">6</text>
<text x="196" y="116.8">7</text>
<text x="219.5" y="117.1">8</text>
<text x="28.7" y="127.2">128</text>
<text x="43.9" y="127.2">402</text>
<text x="61.3" y="127.2">710</text>
<text x="79.5" y="127.2">610</text>
<text x="96.3" y="127.2">610</text>
<text x="112.4" y="127.2">610</text>
<text x="132.1" y="127.2">639</text>
<text x="147" y="127.2">415</text>
<text x="162" y="127.2">610</text>
<text x="180.4" y="127.2">610</text>
<text x="198.4" y="127.2">639</text>
<text x="210.3" y="127.2">280</text>
<text x="225" y="127.2">832</text>
<text x="246" y="127.2">610</text>
<text x="264.5" y="127.2">610</text>
<text x="281.5" y="127.2">610</text>
<text x="300.1" y="127.2">639</text>
<text x="317.5" y="127.2">695</text>
<text x="336.1" y="127.2">610</text>
<text x="353.9" y="127.2">610</text>
<text x="372.4" y="127.2">610</text>
<text x="382.6" y="127.1">135</text>
<text x="29.4" y="138" transform="rotate(-90 29.4 138)">254</text>
<text x="397" y="142.5" transform="rotate(-90 397 142.5)">457</text>
<text x="64.9" y="144.9">2300</text>
<text x="342.4" y="147.6">250</text>
<text x="66.6" y="154.2">3245</text>
<text x="227.5" y="158.1">9</text>
<text x="263.9" y="156.3">1100</text>
<text x="303.3" y="156.3">1360</text>
<text x="337.2" y="156.4">1150</text>
<text x="370.6" y="156.3">850</text>
<text x="198.1" y="162.3">12220</text>
<text x="33.7" y="198.4">2</text>
<text x="48.2" y="198.4">Hot rolled channel - 150x75x17.88Kg/m</text>
<text x="175.8" y="198.4">12370</text>
<text x="211.2" y="198.4">2</text>
<text x="33.7" y="205.2">3</text>
<text x="48.2" y="205.2">Hot rolled channel - 150x75x17.88Kg/m</text>
<text x="177.2" y="205.2">2535</text>
<text x="211.2" y="205.2">2</text>
<text x="33.7" y="212.6">4</text>
<text x="48.2" y="212.6">Cold rolled channel, bent sheet - 150x75x8mm</text>
<text x="178.5" y="212.6">892</text>
<text x="211.2" y="212.6">2</text>
<text x="33.7" y="219.4">5</text>
<text x="48.2" y="219.4">Cold rolled channel, bent sheet - 150x75x8mm</text>
<text x="178.5" y="219.4">300</text>
<text x="211.2" y="219.4">2</text>
<text x="33.7" y="226.2">6</text>
<text x="48.2" y="226.2">RHS - 40x25x3 mm</text>
<text x="175.8" y="226.2">12360</text>
<text x="211.2" y="226.2">6</text>
<text x="33.7" y="232.5">7</text>
<text x="48.2" y="232.5">I beam</text>
<text x="67.1" y="232.5">- 100x55x8.1Kg/m</text>
<text x="177.2" y="232.5">2100</text>
<text x="209.8" y="232.5">12</text>
<text x="33.7" y="239.3">8</text>
<text x="48.2" y="239.3">I beam</text>
<text x="67.1" y="239.3">- 100x55x8.1Kg/m</text>
<text x="177.2" y="239.3">2525</text>
<text x="209.8" y="239.3">15</text>
<text x="33.7" y="246.1">9</text>
<text x="48.2" y="246.1">Hot rolled channel - 127x65x14.9Kg/m</text>
<text x="177.2" y="246.1">1000</text>
<text x="211.2" y="246.1">8</text>
</g>
<g font-size="4">
<text x="107.4" y="178.3">CUTTING LIST</text>
<text x="24.7" y="185.2">ITEM NO.</text>
<text x="93.2" y="185.2">PART NAME</text>
<text x="168.9" y="185.2">LENGTH (mm)</text>
<text x="207.3" y="185.2">QTY.</text>
<text x="33.8" y="191.5">1</text>
<text x="48.2" y="191.5">I beam - 457x190x74.3Kg/m</text>
<text x="176.4" y="191.5">12220</text>
<text x="211.3" y="191.5">2</text>
</g>
<g font-size="3.9">
<text x="371.1" y="261">DATE : 08/06/2022</text>
<text x="13" y="270.7">BANBROS INDUSTRIES LTD</text>
<text x="13" y="274.6">SYOKIMAU, OFF MOMBASA ROAD</text>
<text x="160.5" y="272.6">CUSTOMER: ........................................</text>
<text x="242.5" y="272.6">DRAWN</text>
<text x="282.8" y="272.6">CHECKED BY:</text>
<text x="326.8" y="272.6">APPROVED BY:</text>
<text x="13" y="278.4">EMAIL: jsb@banbros.co.ke</text>
<text x="160.5" y="280">PRODUCT: 40FT Dropside trailer</text>
<text x="242.1" y="280">Wanjala</text>
<text x="283.3" y="280">Gichuru</text>
<text x="328.3" y="280">Jasraj</text>
<text x="387.5" y="278.9">A3</text>
<text x="13" y="282.3">TEL: (+254) 738423607</text>
</g>
<text font-size="3.5" x="14.3" y="257.5">Banbros Industries Ltd own the copyright of this drawing which is supplied in confidence and must be returned on request it must not be copied, traced or reproduced without the written consent of this company</text>
<g font-size="2">
<text x="370.5" y="284.7">SCALE:1:100</text>
<text x="394.2" y="284.7">SHEET 5 OF 5</text>
</g>
</svg>
